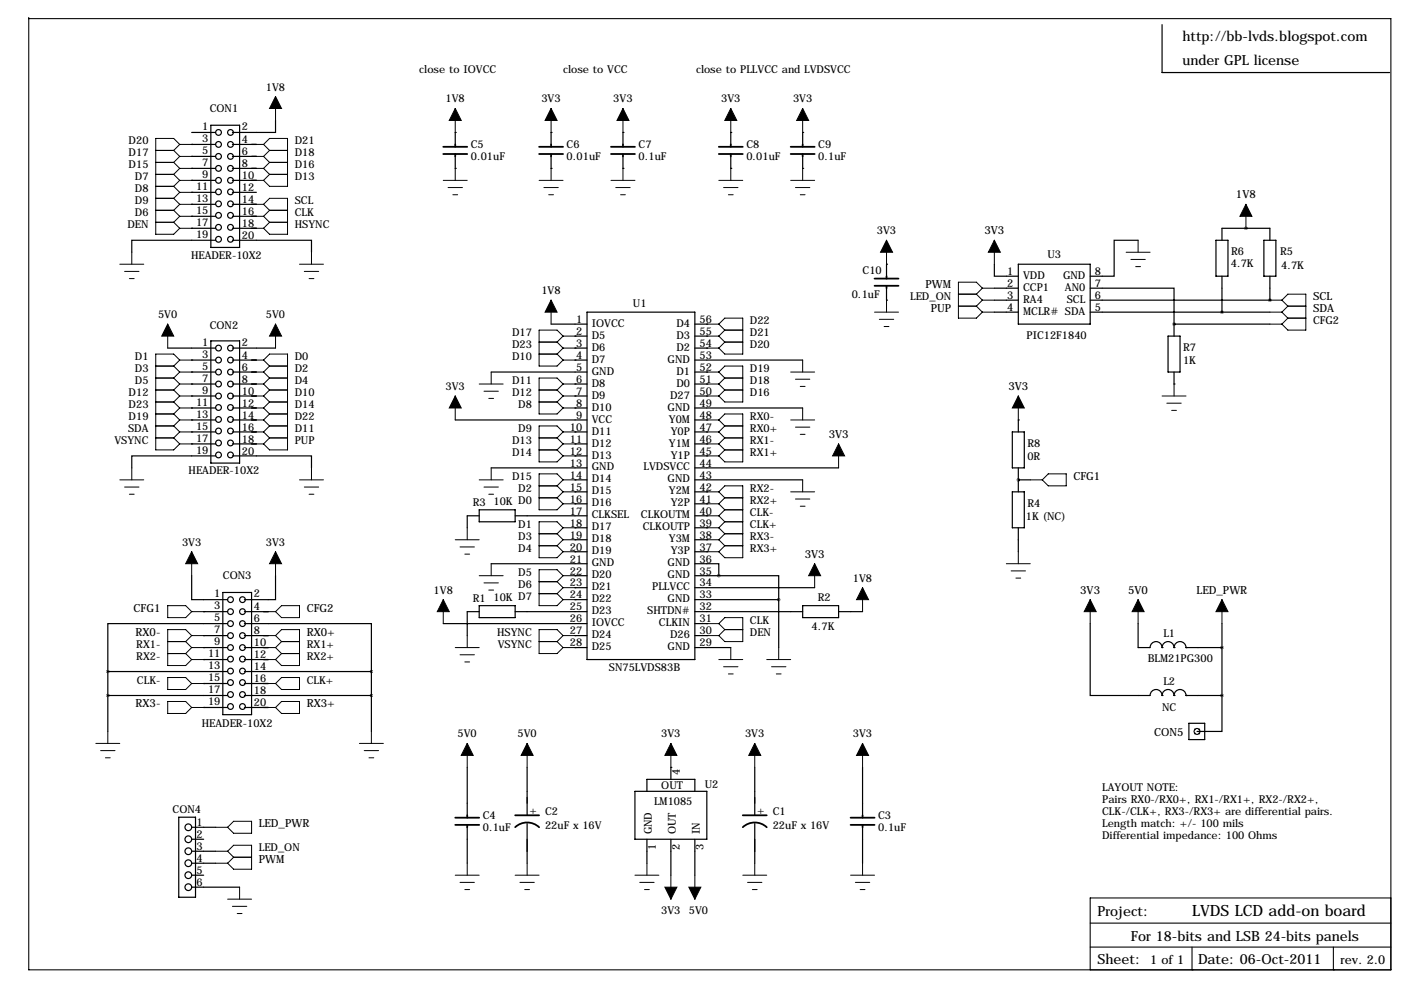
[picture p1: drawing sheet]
<svg xmlns="http://www.w3.org/2000/svg" width="297mm" height="211mm" viewBox="0 0 297 211" stroke-linecap="round" stroke-linejoin="round" font-family="sans-serif">
<path d="M6.1 3.7v201.9h288.8v-201.6h-288.8M231.1 195.7h63.8M294.9 190.4h-63.8v15.2M231.1 200.8h63.8M252.7 200.8v4.8M282.7 200.8v4.8" fill="none" stroke="#000" stroke-width=".23"/>
<g fill="none" stroke="#000" stroke-width=".25">
<path d="M246.4 5.2v10.2h48.2M40.6 30.6h.1M40.6 33.2h.1M40.6 35.7h.1M40.6 38.2h.1M40.6 28.1h5.1M40.6 30.6h5.1M40.6 33.2h5.1M40.6 35.7h5.1M40.6 38.2h5.1M44.7 26.6h6.1v25.9h-6.1zM49.3 30.6h5.1"/>
<path d="M49.3 33.2h5.1M49.3 35.7h5.1M49.3 38.2h5.1M58.4 25.5v2.6h-9.1M96.5 35.7h.1M96.5 28.1h.1M96.5 28.1v2.5M96.5 33.2v2.5M116.8 35.7h.1M116.8 28.1h.1M116.8 28.1v2.5M116.8 33.2v2.5"/>
<path d="M132.1 35.7h.1M132.1 28.1h.1M132.1 28.1v2.5M132.1 33.2v2.5M154.9 35.7h.1M154.9 28.1h.1M154.9 28.1v2.5M154.9 33.2v2.5M170.2 35.7h.1M170.2 28.1h.1M170.2 28.1v2.5M170.2 33.2v2.5"/>
<path d="M40.6 40.8h.1M40.6 43.3h.1M40.6 45.9h.1M40.6 48.4h.1M40.6 40.8h5.1M40.6 43.3h5.1M40.6 45.9h5.1M40.6 48.4h5.1M45.7 50.9h-17.8v2.6M49.3 50.9h16.7v2.6M49.3 40.8h5.1M49.3 43.3h5.1"/>
<path d="M49.3 45.9h5.1M49.3 48.4h5.1M188 56h.1M188 56v2.6M210.8 56v2.6h5.1M215.9 56h15.2v12.7h-15.2zM241.3 50.9h-5.1v7.7h-5.1M257.8 50.9h2.5v7.7h-2.5zM259.1 50.9v-2.5h10.1v2.5M259.1 58.6v7.6M264.2 48.4h.1M268 50.9h2.5v7.7h-2.5z"/>
<path d="M269.2 58.6v5M35.6 73.8h10.1M40.6 76.3h.1M40.6 78.9h.1M40.6 76.3h5.1M40.6 78.9h5.1M44.7 72.3h6.1v25.9h-6.1zM49.3 73.8h9.1M49.3 76.3h5.1M49.3 78.9h5.1M104.1 78.9h20.4M116.8 68.7h7.7"/>
<path d="M121.9 71.3h.1M121.9 73.8h.1M121.9 76.3h.1M121.9 71.3h2.6M121.9 73.8h2.6M121.9 76.3h2.6M124.5 66.2h22.8v73.6h-22.8zM147.3 68.7h2.6M147.3 71.3h2.6M147.3 73.8h2.6M147.3 76.3h22.9M147.3 78.9h2.6"/>
<path d="M149.9 68.7h.1M149.9 71.3h.1M149.9 73.8h.1M149.9 78.9h.1M188 63.6h.1M188 61.1v2.5M210.8 66.2h5.1M210.8 61.1h5.1M210.8 63.6h5.1M231.1 61.1h17.8v7.6M231.1 66.2h38.1M231.1 63.6h38.1"/>
<path d="M247.6 71.3h2.6v7.6h-2.6zM248.9 68.7h.1M248.9 68.7h20.3M248.9 68.7v2.6M248.9 78.9v2.5M269.2 63.6h.1M40.6 81.4h.1M40.6 84h.1M40.6 86.5h.1M40.6 89h.1M40.6 91.6h.1M40.6 94.1h.1"/>
<path d="M40.6 81.4h5.1M40.6 84h5.1M40.6 86.5h5.1M40.6 89h5.1M40.6 91.6h5.1M40.6 94.1h5.1M45.7 96.7h-17.8v2.5M49.3 96.7h16.7v2.5M49.3 81.4h5.1M49.3 84h5.1M49.3 86.5h5.1M49.3 89h5.1"/>
<path d="M49.3 91.6h5.1M49.3 94.1h5.1M96.5 89h28M104.1 99.2h20.4M121.9 81.4h.1M121.9 84h.1M121.9 86.5h.1M121.9 91.6h.1M121.9 94.1h.1M121.9 96.7h.1M121.9 81.4h2.6M121.9 84h2.6"/>
<path d="M121.9 86.5h2.6M121.9 91.6h2.6M121.9 94.1h2.6M121.9 96.7h2.6M147.3 81.4h2.6M147.3 84h2.6M147.3 86.5h22.9M147.3 89h2.6M147.3 91.6h2.6M147.3 94.1h2.6M147.3 96.7h2.6M147.3 99.2h30.5"/>
<path d="M149.9 81.4h.1M149.9 84h.1M149.9 89h.1M149.9 91.6h.1M149.9 94.1h.1M149.9 96.7h.1M214.6 91.6h2.6v7.6h-2.6zM215.9 89h.1M215.9 89v2.6M215.9 99.2v5.1M248.9 81.4h.1M101.6 109.4h-2.5v2.5"/>
<path d="M101.6 108.1h7.6v2.5h-7.6zM104.1 119.5h20.4M109.2 109.4h15.3M121.9 101.7h.1M121.9 104.3h.1M121.9 106.8h.1M121.9 111.9h.1M121.9 114.4h.1M121.9 117h.1M121.9 101.7h2.6M121.9 104.3h2.6M121.9 106.8h2.6"/>
<path d="M121.9 111.9h2.6M121.9 114.4h2.6M121.9 117h2.6M147.3 119.5h5.1v2.6M147.3 101.7h22.9M147.3 104.3h2.6M147.3 106.8h2.6M147.3 109.4h2.6M147.3 111.9h2.6M147.3 114.4h2.6M147.3 117h2.6M149.9 104.3h.1"/>
<path d="M149.9 106.8h.1M149.9 114.4h.1M149.9 117h.1M149.9 109.4h.1M149.9 111.9h.1M214.6 104.3h2.6v7.6h-2.6zM215.9 101.7h.1M215.9 101.7h2.5M215.9 111.9v5.1M40.6 122.1v5h7.7M43.2 139.8h.1M43.2 137.3h.1"/>
<path d="M43.2 134.8h.1M43.2 129.7h.1M43.2 139.8h5.1M43.2 129.7h5.1M43.2 134.8h5.1M43.2 137.3h5.1M47.2 125.6h6.1v25.9h-6.1zM48.3 132.2h-25.4v10.2M51.8 132.2h26.9v10.2M51.8 139.8h5.1M51.8 129.7h5.1M51.8 134.8h5.1"/>
<path d="M51.8 137.3h5.1M58.4 122.1v5h-6.6M94 132.2h30.5M101.6 129.7h-2.5v5.1M101.6 128.4h7.6v2.6h-7.6zM109.2 129.7h15.3M121.9 122.1h.1M121.9 124.6h.1M121.9 127.1h.1M121.9 134.8h.1M121.9 137.3h.1M121.9 122.1h2.6"/>
<path d="M121.9 124.6h2.6M121.9 127.1h2.6M121.9 134.8h2.6M121.9 137.3h2.6M147.3 122.1h5.1M147.3 124.6h25.4M147.3 127.1h17.8M147.3 129.7h22.9M147.3 132.2h2.6M147.3 134.8h2.6M147.3 137.3h7.6M149.9 134.8h.1"/>
<path d="M149.9 132.2h.1M152.4 122.1h12.7v5M165.1 127.1v10.2M170.2 128.4h7.6v2.6h-7.6zM177.8 129.7h5.1M231.1 132.2v15.3h12.7a1.27 1.27 0 0 1 1.3-1.3 1.27 1.27 0 0 1 1.3 1.3M241.3 132.2v5.1h2.5a1.27 1.27 0 0 1 1.3-1.3 1.27 1.27 0 0 1 1.3 1.3M246.4 137.3h.1M246.4 137.3a1.27 1.27 0 0 1 1.2-1.3 1.27 1.27 0 0 1 1.3 1.3M248.9 137.3h.1M248.9 137.3a1.27 1.27 0 0 1 1.3-1.3 1.27 1.27 0 0 1 1.3 1.3M251.5 137.3h.1"/>
<path d="M251.5 137.3h7.6M259.1 132.2v15.3M22.9 142.4h25.4M22.9 147.5h25.4M22.9 142.4v12.7M43.2 144.9h.1M43.2 150h.1M43.2 144.9h5.1M43.2 150h5.1M51.8 142.4h26.9M51.8 144.9h5.1M51.8 147.5h26.9"/>
<path d="M51.8 150h5.1M78.7 142.4v12.7M246.4 147.5h.1M246.4 147.5a1.27 1.27 0 0 1 1.2-1.3 1.27 1.27 0 0 1 1.3 1.3M248.9 147.5h.1M248.9 147.5a1.27 1.27 0 0 1 1.3-1.3 1.27 1.27 0 0 1 1.3 1.3M251.5 147.5h.1M251.5 147.5h7.6M252.1 153.4h3.3v3.4h-3.3zM259.1 147.5v7.6h-5.3M37.9 173.3h3.6v16.9h-3.6zM40.6 177.9h2.6"/>
<path d="M40.6 175.4h5.1M99.1 162.7v10.2M99.1 175.4v7.6M111.8 162.7v10.2M111.8 174.6v8.4M134.6 167.8h15.3v10.1h-15.3zM137.2 167.8v-2.6h10.1v2.6M137.2 177.9v5.1M142.2 162.7h.1M142.2 162.7v2.5M142.2 177.9v7.7M147.3 177.9v7.7"/>
<path d="M160 162.7v10.2M160 174.6v8.4M182.9 162.7v10.2M182.9 175.4v7.6M40.6 180.5h5.1M40.6 183h5.1M40.6 185.6h2.6M40.6 188.1h10.2"/>
<circle cx="46.3" cy="35.7" r=".61"/>
<circle cx="46.3" cy="33.2" r=".61"/>
<circle cx="46.3" cy="28.1" r=".61"/>
<circle cx="46.3" cy="38.2" r=".61"/>
<circle cx="46.3" cy="30.6" r=".61"/>
<circle cx="48.9" cy="35.7" r=".61"/>
<circle cx="48.9" cy="33.2" r=".61"/>
<circle cx="48.9" cy="28.1" r=".61"/>
<circle cx="48.9" cy="38.2" r=".61"/>
<circle cx="48.9" cy="30.6" r=".61"/>
<circle cx="46.3" cy="50.7" r=".61"/>
<circle cx="46.3" cy="48.2" r=".61"/>
<circle cx="46.3" cy="43.2" r=".61"/>
<circle cx="46.3" cy="45.7" r=".61"/>
<circle cx="46.3" cy="40.7" r=".61"/>
<circle cx="48.9" cy="50.7" r=".61"/>
<circle cx="48.9" cy="48.2" r=".61"/>
<circle cx="48.9" cy="43.2" r=".61"/>
<circle cx="48.9" cy="40.7" r=".61"/>
<circle cx="48.9" cy="45.7" r=".61"/>
<circle cx="46.3" cy="73.8" r=".61"/>
<circle cx="46.3" cy="76.3" r=".61"/>
<circle cx="46.3" cy="78.9" r=".61"/>
<circle cx="48.9" cy="73.8" r=".61"/>
<circle cx="48.9" cy="76.3" r=".61"/>
<circle cx="48.9" cy="78.9" r=".61"/>
<circle cx="46.3" cy="91.4" r=".61"/>
<circle cx="46.3" cy="86.4" r=".61"/>
<circle cx="46.3" cy="81.4" r=".61"/>
<circle cx="46.3" cy="93.9" r=".61"/>
<circle cx="46.3" cy="88.9" r=".61"/>
<circle cx="46.3" cy="84" r=".61"/>
<circle cx="46.3" cy="96.5" r=".61"/>
<circle cx="48.9" cy="81.4" r=".61"/>
<circle cx="48.9" cy="91.4" r=".61"/>
<circle cx="48.9" cy="86.4" r=".61"/>
<circle cx="48.9" cy="93.9" r=".61"/>
<circle cx="48.9" cy="88.9" r=".61"/>
<circle cx="48.9" cy="84" r=".61"/>
<circle cx="48.9" cy="96.5" r=".61"/>
<circle cx="48.9" cy="129.7" r=".61"/>
<circle cx="48.9" cy="127.1" r=".61"/>
<circle cx="48.9" cy="137.3" r=".61"/>
<circle cx="48.9" cy="132.2" r=".61"/>
<circle cx="48.9" cy="139.7" r=".61"/>
<circle cx="48.9" cy="134.8" r=".61"/>
<circle cx="51.4" cy="129.7" r=".61"/>
<circle cx="51.4" cy="127.1" r=".61"/>
<circle cx="51.4" cy="137.3" r=".61"/>
<circle cx="51.4" cy="132.2" r=".61"/>
<circle cx="51.4" cy="139.7" r=".61"/>
<circle cx="51.4" cy="134.8" r=".61"/>
<circle cx="48.9" cy="149.8" r=".61"/>
<circle cx="48.9" cy="142.3" r=".61"/>
<circle cx="48.9" cy="147.3" r=".61"/>
<circle cx="48.9" cy="144.7" r=".61"/>
<circle cx="51.4" cy="149.8" r=".61"/>
<circle cx="51.4" cy="147.3" r=".61"/>
<circle cx="51.4" cy="142.3" r=".61"/>
<circle cx="51.4" cy="144.7" r=".61"/>
<circle cx="39.9" cy="175.4" r=".71"/>
<circle cx="39.9" cy="177.9" r=".71"/>
<circle cx="39.9" cy="183" r=".71"/>
<circle cx="39.9" cy="188.1" r=".71"/>
<circle cx="39.9" cy="180.5" r=".71"/>
<circle cx="39.9" cy="185.6" r=".71"/>
</g>
<g fill="none" stroke="#000" stroke-width=".38">
<path d="M94 31.1h5.1M94 32.7h5.1M96.5 30.6v.5M96.5 32.7v.5M114.3 31.1h5.1M114.3 32.7h5.1M116.8 30.6v.5M116.8 32.7v.5M129.5 31.1h5.1M129.5 32.7h5.1M132.1 30.6v.5M132.1 32.7v.5"/>
<path d="M152.4 31.1h5.1M152.4 32.7h5.1M154.9 30.6v.5M154.9 32.7v.5M167.6 31.1h5.1M167.6 32.7h5.1M170.2 30.6v.5M170.2 32.7v.5M185.4 59.1h5.1M188 58.6v.5M185.4 60.6h5.1M188 60.6v.5"/>
<path d="M96.5 173.4h5.1M96.5 174.9h5.1M99.1 172.9v.5M99.1 174.9v.5M109.2 172.9h5.1M109.2 175.4a3.7 3.7 0 0 1 5.1 0M157.5 172.9h5.1M157.5 175.4a3.7 3.7 0 0 1 5.1 0M180.3 173.4h5.1M180.3 174.9h5.1M182.9 172.9v.5M182.9 174.9v.5"/>
</g>
<circle cx="253.8" cy="155.1" r=".1" fill="none" stroke="#000" stroke-width="1.3"/>
<g fill="none" stroke="#000" stroke-width=".21">
<path d="M33 31.9h3.8M33 34.4h3.8M33 37h3.8M33 39.5h3.8M36.8 31.9l1.3 1.3M36.8 34.4l1.3 1.3M36.8 37l1.3 1.2M36.8 39.5l1.3 1.3M38.1 30.6h2.5M38.1 30.6l-1.3 1.3M38.1 30.6l-1.3-1.2h-3.8v20.3h3.8l1.3-1.3M38.1 33.2h2.5"/>
<path d="M38.1 33.2l-1.3 1.2M38.1 35.7h2.5M38.1 35.7l-1.3 1.3M38.1 38.2h2.5M38.1 38.2l-1.3 1.3M53.3 30.6h2.6M53.3 33.2h2.6M53.3 35.7h2.6M53.3 38.2h2.6M55.9 30.6l1.2-1.2h3.9v10.1h-3.9l-1.2-1.3M55.9 30.6l1.2 1.3M55.9 33.2l1.2 1.2"/>
<path d="M55.9 35.7l1.2 1.3M57.1 31.9h3.9M57.1 34.4h3.9M57.1 37h3.9M57.1 31.9l-1.2 1.3M57.1 34.4l-1.2 1.3M57.1 37l-1.2 1.2M58.4 20.5v5M94 38.2h5.1M95 39.8h3M96.5 23v5.1M96.5 35.7v2.5"/>
<path d="M114.3 38.2h5.1M115.3 39.8h3.1M116.8 23v5.1M116.8 35.7v2.5M129.5 38.2h5.1M130.6 39.8h3M132.1 23v5.1M132.1 35.7v2.5M152.4 38.2h5.1M153.4 39.8h3.1M154.9 23v5.1M154.9 35.7v2.5"/>
<path d="M167.6 38.2h5.1M168.7 39.8h3M170.2 23v5.1M170.2 35.7v2.5M25.4 56h5.1M26.4 57.5h3.1M27.4 59.1h1M27.9 53.5v2.5M33 42.1h3.8M33 44.6h3.8M33 47.1h3.8M36.8 42.1l1.3 1.2"/>
<path d="M36.8 44.6l1.3 1.3M36.8 47.1l1.3 1.3M38.1 40.8h2.5M38.1 40.8l-1.3 1.3M38.1 43.3h2.5M38.1 43.3l-1.3 1.3M38.1 45.9h2.5M38.1 45.9l-1.3 1.2M38.1 48.4h2.5M53.3 43.3h2.6M53.3 45.9h2.6M53.3 48.4h2.6"/>
<path d="M55.9 43.3l1.2-1.2h3.9v7.6h-3.9l-1.2-1.3M55.9 43.3l1.2 1.3M55.9 45.9l1.2 1.2M57.1 44.6h3.9M57.1 47.1h3.9M57.1 44.6l-1.2 1.3M57.1 47.1l-1.2 1.3M63.5 56h5.1M64.5 57.5h3.1M65.5 59.1h1M66 53.5v2.5M96 41.3h1"/>
<path d="M116.3 41.3h1M131.6 41.3h1M154.4 41.3h1M169.7 41.3h1M188 50.9v5.1M210.8 50.9v5.1M238.8 53.5h5M239.8 55h3M240.8 56.5h1M241.3 50.9v2.6M264.2 43.3v5.1M33 77.6h3.8"/>
<path d="M35.6 68.7v5.1M36.8 77.6l1.3 1.3M38.1 76.3l-1.3-1.2h-3.8v20.3h3.8l1.3-1.3M38.1 76.3h2.5M38.1 76.3l-1.3 1.3M38.1 78.9h2.5M38.1 78.9l-1.3 1.3M53.3 76.3h2.6M53.3 78.9h2.6M55.9 76.3l1.2-1.2h3.9v20.3h-3.9l-1.2-1.3M55.9 76.3l1.2 1.3M55.9 78.9l1.2 1.3"/>
<path d="M57.1 77.6h3.9M57.1 77.6l-1.2 1.3M58.4 68.7v5.1M104.1 78.9v2.5M114.3 75.1h3.8M114.3 72.5h3.8M116.8 63.6v5.1M118.1 72.5l1.3 1.3M118.1 75.1l1.3 1.2M119.4 76.3h2.5M119.4 71.3l-1.3-1.3h-3.8v7.6h3.8l1.3-1.3M119.4 71.3h2.5"/>
<path d="M119.4 71.3l-1.3 1.2M119.4 73.8h2.5M119.4 73.8l-1.3 1.3M149.9 78.9h2.5M149.9 71.3h2.5M149.9 73.8h2.5M149.9 68.7h2.5M152.4 78.9l1.3-1.3h3.8v7.6h-3.8l-1.3-1.2M152.4 68.7l1.3-1.2h3.8v7.6h-3.8l-1.3-1.3M152.4 68.7l1.3 1.3M152.4 71.3l1.3 1.2M152.4 78.9l1.3 1.3"/>
<path d="M153.7 72.5h3.8M153.7 70h3.8M153.7 70l-1.3 1.3M153.7 72.5l-1.3 1.3M167.6 78.9h5.1M170.2 76.3v2.6M185.4 66.2h5.1M186.4 67.7h3.1M187.5 69.2h1M188 63.6v2.6M203.2 64.9h3.8M203.2 62.4h3.8"/>
<path d="M207 62.4l1.3 1.2M207 64.9l1.3 1.3M208.3 61.1l-1.3-1.3h-3.8v7.7h3.8l1.3-1.3M208.3 61.1l-1.3 1.3M208.3 63.6h2.5M208.3 66.2h2.5M208.3 61.1h2.5M208.3 63.6l-1.3 1.3M269.2 68.7h2.6M269.2 63.6h2.6M269.2 66.2h2.6M271.8 63.6l1.2-1.2h3.9v7.6h-3.9l-1.2-1.3"/>
<path d="M271.8 63.6l1.2 1.3M271.8 66.2l1.2 1.3M273 67.5h3.9M273 64.9h3.9M273 64.9l-1.2 1.3M273 67.5l-1.2 1.2M27.9 99.2v2.5M33 80.2h3.8M33 82.7h3.8M33 85.2h3.8M33 87.8h3.8M33 90.3h3.8"/>
<path d="M33 92.9h3.8M36.8 80.2l1.3 1.2M36.8 82.7l1.3 1.3M36.8 85.2l1.3 1.3M36.8 87.8l1.3 1.2M36.8 90.3l1.3 1.3M36.8 92.9l1.3 1.2M38.1 81.4h2.5M38.1 81.4l-1.3 1.3M38.1 84h2.5M38.1 84l-1.3 1.2M38.1 86.5h2.5"/>
<path d="M38.1 86.5l-1.3 1.3M38.1 89h2.5M38.1 89l-1.3 1.3M38.1 91.6h2.5M38.1 91.6l-1.3 1.3M38.1 94.1h2.5M53.3 81.4h2.6M53.3 84h2.6M53.3 86.5h2.6M53.3 89h2.6M53.3 91.6h2.6M53.3 94.1h2.6"/>
<path d="M55.9 81.4l1.2 1.3M55.9 84l1.2 1.2M55.9 86.5l1.2 1.3M55.9 89l1.2 1.3M55.9 91.6l1.2 1.3M57.1 80.2h3.9M57.1 82.7h3.9M57.1 80.2l-1.2 1.2M57.1 85.2h3.9M57.1 82.7l-1.2 1.3M57.1 87.8h3.9M57.1 85.2l-1.2 1.3"/>
<path d="M57.1 90.3h3.9M57.1 87.8l-1.2 1.2M57.1 92.9h3.9M57.1 90.3l-1.2 1.3M57.1 92.9l-1.2 1.2M66 99.2v2.5M96.5 84v5M101.6 81.4h5.1M102.6 82.9h3.1M103.6 84.5h1M104.1 99.2v2.5M114.3 82.7h3.8"/>
<path d="M114.3 85.2h3.8M114.3 92.9h3.8M114.3 95.4h3.8M118.1 82.7l1.3 1.3M118.1 85.2l1.3 1.3M118.1 92.9l1.3 1.2M118.1 95.4l1.3 1.3M119.4 81.4l-1.3-1.2h-3.8v7.6h3.8l1.3-1.3M119.4 81.4h2.5M119.4 84h2.5M119.4 86.5h2.5M119.4 91.6l-1.3-1.3h-3.8v7.6h3.8l1.3-1.2"/>
<path d="M119.4 91.6h2.5M119.4 94.1h2.5M119.4 81.4l-1.3 1.3M119.4 84l-1.3 1.2M119.4 91.6l-1.3 1.3M119.4 94.1l-1.3 1.3M119.4 96.7h2.5M149.9 81.4h2.5M149.9 84h2.5M149.9 89h2.5M149.9 91.6h2.5M149.9 94.1h2.5"/>
<path d="M149.9 96.7h2.5M152.4 89l1.3-1.2h3.8v10.1h-3.8l-1.3-1.2M152.4 81.4l1.3 1.3M152.4 89l1.3 1.3M152.4 91.6l1.3 1.3M152.4 94.1l1.3 1.3M153.7 80.2h3.8M153.7 82.7h3.8M153.7 90.3h3.8M153.7 92.9h3.8M153.7 95.4h3.8M153.7 80.2l-1.3 1.2"/>
<path d="M153.7 82.7l-1.3 1.3M153.7 90.3l-1.3 1.3M153.7 92.9l-1.3 1.2M153.7 95.4l-1.3 1.3M167.6 89h5.1M168.7 90.6h3M168.7 80.4h3M169.7 92.1h1M169.7 81.9h1M170.2 86.5v2.5M177.8 94.1v5.1M215.9 84v5"/>
<path d="M246.4 84h5.1M247.4 85.5h3M248.4 87h1M248.9 81.4v2.6M25.4 101.7h5.1M26.4 103.3h3.1M27.4 104.8h1M40.6 117v5.1M58.4 117v5.1M63.5 101.7h5.1M64.5 103.3h3.1M65.5 104.8h1"/>
<path d="M96.5 114.4h5.1M97.5 116h3.1M98.6 117.5h1M99.1 111.9v2.5M101.6 101.7h5.1M102.6 103.3h3.1M103.6 104.8h1M104.1 119.5v2.6M114.3 103h3.8M114.3 105.6h3.8M114.3 113.2h3.8M114.3 115.7h3.8"/>
<path d="M118.1 103l1.3 1.3M118.1 105.6l1.3 1.2M118.1 113.2l1.3 1.2M118.1 115.7l1.3 1.3M119.4 101.7h2.5M119.4 104.3h2.5M119.4 101.7l-1.3-1.2h-3.8v7.6h3.8l1.3-1.3M119.4 111.9l-1.3-1.3h-3.8v7.7h3.8l1.3-1.3M119.4 101.7l-1.3 1.3M119.4 104.3l-1.3 1.3M119.4 106.8h2.5M119.4 111.9h2.5"/>
<path d="M119.4 111.9l-1.3 1.3M119.4 114.4h2.5M119.4 114.4l-1.3 1.3M119.4 117h2.5M149.9 104.3h2.5M149.9 106.8h2.5M149.9 111.9h2.5M149.9 114.4h2.5M149.9 117h2.5M149.9 109.4h2.5M152.4 104.3l1.3-1.3h3.8v15.3h-3.8l-1.3-1.3M152.4 104.3l1.3 1.3"/>
<path d="M152.4 106.8l1.3 1.3M152.4 114.4l1.3 1.3M152.4 109.4l1.3 1.2M152.4 111.9l1.3 1.3M153.7 105.6h3.8M153.7 108.1h3.8M153.7 113.2h3.8M153.7 110.6h3.8M153.7 115.7h3.8M153.7 105.6l-1.3 1.2M153.7 113.2l-1.3 1.2M153.7 115.7l-1.3 1.3"/>
<path d="M153.7 108.1l-1.3 1.3M153.7 110.6l-1.3 1.3M167.6 104.3h5.1M168.7 105.8h3M169.7 107.3h1M170.2 101.7v2.6M172.7 119.5v5.1M213.4 119.5h5M215.9 117v2.5M218.4 101.7h2.6M222.2 100.5h3.9v2.5h-3.9l-1.2-1.3zM35.6 128.4h3.8l1.2 1.3-1.2 1.3h-3.8z"/>
<path d="M35.6 138.6h3.8M35.6 136h3.8M39.4 138.6l1.2 1.2M39.4 136l1.2 1.3M40.6 134.8l-1.2-1.3h-3.8v7.6h3.8l1.2-1.3M40.6 139.8h2.6M40.6 137.3h2.6M40.6 137.3l-1.2 1.3M40.6 134.8h2.6M40.6 134.8l-1.2 1.2M40.6 129.7h2.6M55.9 139.8h2.5"/>
<path d="M55.9 137.3h2.5M55.9 134.8h2.5M55.9 129.7h2.5M58.4 134.8l1.3-1.3h3.8v7.6h-3.8l-1.3-1.3M58.4 137.3l1.3 1.3M58.4 134.8l1.3 1.2M59.7 138.6h3.8M59.7 136h3.8M59.7 128.4h3.8v2.6h-3.8l-1.3-1.3zM59.7 136l-1.3 1.3M59.7 138.6l-1.3 1.2M94 127.1v5.1"/>
<path d="M96.5 137.3h5.1M97.5 138.8h3.1M99.1 134.8v2.5M101.6 122.1h5.1M102.6 123.6h3.1M103.6 125.1h1M114.3 136h3.8M114.3 123.3h3.8M114.3 125.9h3.8M118.1 123.3l1.3 1.3M118.1 125.9l1.3 1.2M118.1 136l1.3 1.3"/>
<path d="M119.4 134.8l-1.3-1.3h-3.8v5.1h3.8l1.3-1.3M119.4 137.3h2.5M119.4 122.1h2.5M119.4 122.1l-1.3-1.3h-3.8v7.6h3.8l1.3-1.3M119.4 122.1l-1.3 1.2M119.4 124.6h2.5M119.4 124.6l-1.3 1.3M119.4 127.1h2.5M119.4 134.8h2.5M119.4 134.8l-1.3 1.2M149.9 134.8h2.5M149.9 132.2h2.5"/>
<path d="M152.4 139.8h5.1M152.4 132.2l1.3-1.2h3.8v5h-3.8l-1.3-1.2M152.4 132.2l1.3 1.3M153.7 133.5h3.8M153.7 133.5l-1.3 1.3M154.9 137.3v2.5M162.6 139.8h5M165.1 137.3v2.5M182.9 124.6v5.1M214.4 121h3M215.4 122.6h1M231.1 127.1v5.1"/>
<path d="M241.3 127.1v5.1M259.1 127.1v5.1M20.3 157.6h5.1M21.3 159.1h3.1M22.9 155.1v2.5M35.6 143.7h3.8l1.2 1.2-1.2 1.3h-3.8zM35.6 148.7h3.8l1.2 1.3-1.2 1.3h-3.8zM40.6 144.9h2.6M40.6 150h2.6M55.9 144.9h2.5M55.9 150h2.5M58.4 150l1.3-1.3h3.8v2.6h-3.8z"/>
<path d="M59.7 143.7h3.8v2.5h-3.8l-1.3-1.3zM76.2 157.6h5.1M77.2 159.1h3.1M78.7 155.1v2.5M98.6 140.3h1M99.1 157.6v5.1M111.8 157.6v5.1M142.2 157.6v5.1M153.4 141.4h3.1M154.4 142.9h1M160 157.6v5.1M163.6 141.4h3"/>
<path d="M164.6 142.9h1M182.9 157.6v5.1M22.4 160.7h1M45.7 175.4h2.6M49.5 174.1h3.8v2.6h-3.8l-1.2-1.3zM78.2 160.7h1M45.7 180.5h2.6M45.7 183h2.6M48.3 180.5l1.2-1.3h3.8v5.1h-3.8l-1.2-1.3M48.3 180.5l1.2 1.3M48.3 190.6h5M49.3 192.2h3"/>
<path d="M49.5 181.8l-1.2 1.2M49.5 181.8h3.8M50.3 193.7h1M50.8 188.1v2.5M96.5 185.6h5.1M97.5 187.1h3.1M98.6 188.6h1M99.1 183v2.6M109.2 185.6h5.1M110.2 187.1h3.1M111.3 188.6h1M111.8 183v2.6"/>
<path d="M134.6 185.6h5.1M135.6 187.1h3.1M136.7 188.6h1M137.2 183v2.6M142.2 185.6v5M147.3 185.6v5M157.5 185.6h5.1M158.5 187.1h3M159.5 188.6h1M160 183v2.6M180.3 185.6h5.1M181.4 187.1h3"/>
<path d="M182.4 188.6h1M182.9 183v2.6"/>
</g>
<g fill="#000" stroke="#000" stroke-width=".21">
<path d="M58.4 20.5l1.3 2.5h-2.6zM96.5 23l1.3 2.5h-2.6zM116.8 23l1.3 2.5h-2.5zM132.1 23l1.2 2.5h-2.5zM154.9 23l1.3 2.5h-2.5zM170.2 23l1.2 2.5h-2.5zM188 50.9l1.2 2.6h-2.5zM210.8 50.9l1.3 2.6h-2.6zM264.2 43.3l1.2 2.6h-2.5zM35.6 68.7l1.2 2.6h-2.5zM58.4 68.7l1.3 2.6h-2.6zM116.8 63.6l1.3 2.6h-2.5z"/>
<path d="M96.5 84l1.3 2.5h-2.6zM177.8 94.1l1.3 2.6h-2.6zM215.9 84l1.3 2.5h-2.6zM40.6 117l1.3 2.5h-2.5zM58.4 117l1.3 2.5h-2.6zM172.7 119.5l1.3 2.6h-2.6zM94 127.1l1.2 2.6h-2.5zM182.9 124.6l1.2 2.5h-2.5zM231.1 127.1l1.3 2.6h-2.5zM241.3 127.1l1.3 2.6h-2.6zM259.1 127.1l1.2 2.6h-2.5zM99.1 157.6l1.2 2.6h-2.5z"/>
<path d="M111.8 157.6l1.2 2.6h-2.5zM142.2 157.6l1.3 2.6h-2.5zM160 157.6l1.3 2.6h-2.6zM182.9 157.6l1.2 2.6h-2.5zM141 188.1h2.5l-1.3 2.5zM146 188.1h2.6l-1.3 2.5z"/>
</g>
<path d="M269.2 63.6a.05 .05 0 0 0 .1 0 .05 .05 0 0 0-.1 0zM264.1 48.4a.05 .05 0 0 0 .1 0 .05 .05 0 0 0-.1 0zM22.8 142.4a.05 .05 0 0 0 .1 0 .05 .05 0 0 0-.1 0zM78.7 142.4a.05 .05 0 0 0 .1 0 .05 .05 0 0 0-.1 0zM78.7 147.5a.05 .05 0 0 0 .1 0 .05 .05 0 0 0-.1 0zM22.8 147.5a.05 .05 0 0 0 .1 0 .05 .05 0 0 0-.1 0z" fill="#000" stroke="#000" stroke-width=".63"/>
<text font-size="3.3" x="252.7" y="194.2">LVDS LCD add-on board</text>
<g font-size="3">
<text x="250.7" y="8.8">http://bb-lvds.blogspot.com</text>
<text x="250.7" y="13.9">under GPL license</text>
<text x="232.7" y="194.2">Project:</text>
<text x="239.8" y="199.5">For 18-bits and LSB 24-bits panels</text>
<text x="232.7" y="204.4">Sheet:</text>
<text x="254" y="204.4">Date: 06-Oct-2011</text>
</g>
<g font-size="2.6">
<text x="243.8" y="204.4">1 of 1</text>
<text x="284.2" y="204.4">rev. 2.0</text>
</g>
<g font-size="2.4">
<text x="262.1" y="42.1">1V8</text>
<text x="208.7" y="49.7">3V3</text>
<text x="196.2" y="61.1">PWM</text>
<text x="278.4" y="63.6">SCL</text>
<text x="197.3" y="66.2">PUP</text>
<text x="278.4" y="66.2">SDA</text>
<text x="213.8" y="82.7">3V3</text>
<text x="175.7" y="92.9">3V3</text>
<text x="227.6" y="101.7">CFG1</text>
<text x="170.6" y="118.3">3V3</text>
<text x="229" y="125.9">3V3</text>
<text x="239.2" y="125.9">5V0</text>
<text x="253.7" y="125.9">LED_PWR</text>
<text x="28.3" y="129.7">CFG1</text>
<text x="65" y="129.7">CFG2</text>
<text x="28.7" y="134.8">RX0-</text>
<text x="65" y="134.8">RX0+</text>
<text x="28.7" y="150">RX3-</text>
<text x="65" y="150">RX3+</text>
<text x="244.7" y="156">CON5</text>
<text x="54.9" y="175.4">LED_PWR</text>
<text x="54.9" y="183">PWM</text>
</g>
<g font-size="2.3">
<text x="88.9" y="15.4">close to IOVCC</text>
<text x="119.4" y="15.4">close to VCC</text>
<text x="147.6" y="15.4">close to PLLVCC and LVDSVCC</text>
<text x="44.5" y="23.8">CON1</text>
<text x="56.4" y="19.2">1V8</text>
<text x="94.5" y="21.7">1V8</text>
<text x="114.8" y="21.7">3V3</text>
<text x="130" y="21.7">3V3</text>
<text x="152.9" y="21.7">3V3</text>
<text x="168.1" y="21.7">3V3</text>
<text x="42.9" y="27.6">1</text>
<text x="51.3" y="27.6">2</text>
<text x="27.3" y="30.6">D20</text>
<text x="27.3" y="33.2">D17</text>
<text x="27.3" y="35.7">D15</text>
<text x="42.9" y="30.1">3</text>
<text x="42.9" y="32.7">5</text>
<text x="42.9" y="35.2">7</text>
<text x="51.3" y="30.4">4</text>
<text x="51.3" y="32.9">6</text>
<text x="51.3" y="35.4">8</text>
<text x="62.5" y="30.6">D21</text>
<text x="62.5" y="33.2">D18</text>
<text x="62.5" y="35.7">D16</text>
<text x="99.8" y="31.4">C5</text>
<text x="99.8" y="34">0.01uF</text>
<text x="120.1" y="31.4">C6</text>
<text x="120.1" y="34">0.01uF</text>
<text x="135.4" y="31.4">C7</text>
<text x="135.4" y="34">0.1uF</text>
<text x="158.2" y="31.4">C8</text>
<text x="158.2" y="34">0.01uF</text>
<text x="173.5" y="31.4">C9</text>
<text x="173.5" y="34">0.1uF</text>
<text x="28.6" y="38.2">D7</text>
<text x="28.6" y="40.8">D8</text>
<text x="41.6" y="40.3">11</text>
<text x="42.9" y="37.7">9</text>
<text x="51.3" y="38">10</text>
<text x="51.3" y="40.5">12</text>
<text x="62.5" y="38.2">D13</text>
<text x="28.6" y="43.3">D9</text>
<text x="28.6" y="45.9">D6</text>
<text x="41.6" y="42.8">13</text>
<text x="41.6" y="45.4">15</text>
<text x="41.6" y="47.9">17</text>
<text x="51.3" y="43.1">14</text>
<text x="51.3" y="45.6">16</text>
<text x="62.5" y="43.3">SCL</text>
<text x="62.5" y="45.9">CLK</text>
<text x="27" y="48.4">DEN</text>
<text x="41.6" y="50.4">19</text>
<text x="51.3" y="48.1">18</text>
<text x="51.3" y="50.7">20</text>
<text x="62.5" y="48.4">HSYNC</text>
<text x="185.9" y="49.7">3V3</text>
<text x="40.5" y="54.8">HEADER-10X2</text>
<text x="182.9" y="58.1">C10</text>
<text x="213.6" y="58.3">1</text>
<text x="216.9" y="59.1">VDD</text>
<text x="222.1" y="54.8">U3</text>
<text x="225.4" y="59.1">GND</text>
<text x="232.2" y="58.3">8</text>
<text x="261" y="56.6">4.7K</text>
<text x="261" y="54.1">R6</text>
<text x="271.4" y="54.1">R5</text>
<text x="271.6" y="57.1">4.7K</text>
<text x="114.8" y="62.4">1V8</text>
<text x="134.2" y="65.2">U1</text>
<text x="180.6" y="63.2">0.1uF</text>
<text x="193" y="63.6">LED_ON</text>
<text x="213.6" y="60.8">2</text>
<text x="213.6" y="63.4">3</text>
<text x="213.6" y="65.9">4</text>
<text x="216.9" y="61.7">CCP1</text>
<text x="216.9" y="64.2">RA4</text>
<text x="225.8" y="61.7">AN0</text>
<text x="226.2" y="64.2">SCL</text>
<text x="232.2" y="65.9">5</text>
<text x="232.2" y="63.4">6</text>
<text x="232.2" y="60.8">7</text>
<text x="33.5" y="67.5">5V0</text>
<text x="44.5" y="69.7">CON2</text>
<text x="56.4" y="67.5">5V0</text>
<text x="108.6" y="71.3">D17</text>
<text x="122.1" y="68.5">1</text>
<text x="122.1" y="71">2</text>
<text x="125.5" y="69.3">IOVCC</text>
<text x="125.5" y="71.8">D5</text>
<text x="143.4" y="69.3">D4</text>
<text x="143.4" y="71.8">D3</text>
<text x="148.3" y="68.5">56</text>
<text x="148.3" y="71">55</text>
<text x="159" y="68.7">D22</text>
<text x="159" y="71.3">D21</text>
<text x="216.9" y="66.7">MCLR# SDA</text>
<text x="217.6" y="71.9">PIC12F1840</text>
<text x="278.4" y="68.7">CFG2</text>
<text x="28.6" y="76.3">D1</text>
<text x="42.9" y="73.3">1</text>
<text x="42.9" y="75.8">3</text>
<text x="51.3" y="73.3">2</text>
<text x="51.3" y="76.1">4</text>
<text x="62.5" y="76.3">D0</text>
<text x="108.6" y="73.8">D23</text>
<text x="108.6" y="76.3">D10</text>
<text x="122.1" y="73.5">3</text>
<text x="122.1" y="76.1">4</text>
<text x="125.5" y="74.4">D6</text>
<text x="125.5" y="76.9">D7</text>
<text x="141.6" y="76.9">GND</text>
<text x="143.4" y="74.4">D2</text>
<text x="148.3" y="73.5">54</text>
<text x="148.3" y="76.1">53</text>
<text x="159" y="73.8">D20</text>
<text x="250.8" y="74.4">R7</text>
<text x="250.8" y="77.1">1K</text>
<text x="27.3" y="84">D12</text>
<text x="28.6" y="78.9">D3</text>
<text x="28.6" y="81.4">D5</text>
<text x="42.9" y="78.4">5</text>
<text x="42.9" y="80.9">7</text>
<text x="42.9" y="83.5">9</text>
<text x="51.3" y="78.6">6</text>
<text x="51.3" y="81.2">8</text>
<text x="51.3" y="83.7">10</text>
<text x="62.5" y="78.9">D2</text>
<text x="62.5" y="81.4">D4</text>
<text x="62.5" y="84">D10</text>
<text x="94.5" y="82.7">3V3</text>
<text x="108.6" y="81.4">D11</text>
<text x="108.6" y="84">D12</text>
<text x="122.1" y="78.6">5</text>
<text x="122.1" y="81.2">6</text>
<text x="122.1" y="83.7">7</text>
<text x="125.5" y="79.4">GND</text>
<text x="125.5" y="82">D8</text>
<text x="143.4" y="79.4">D1</text>
<text x="143.4" y="82">D0</text>
<text x="148.3" y="78.6">52</text>
<text x="148.3" y="81.2">51</text>
<text x="148.3" y="83.7">50</text>
<text x="159" y="78.9">D19</text>
<text x="159" y="81.4">D18</text>
<text x="159" y="84">D16</text>
<text x="27.3" y="86.5">D23</text>
<text x="27.3" y="89">D19</text>
<text x="41.6" y="86">11</text>
<text x="41.6" y="88.5">13</text>
<text x="51.3" y="86.2">12</text>
<text x="51.3" y="88.8">14</text>
<text x="62.5" y="86.5">D14</text>
<text x="62.5" y="89">D22</text>
<text x="109.9" y="86.5">D8</text>
<text x="122.1" y="86.2">8</text>
<text x="122.1" y="88.8">9</text>
<text x="125.5" y="84.5">D9</text>
<text x="125.5" y="87.1">D10</text>
<text x="125.5" y="89.6">VCC</text>
<text x="141.6" y="87.1">GND</text>
<text x="141.8" y="89.6">Y0M</text>
<text x="142.1" y="84.5">D27</text>
<text x="148.3" y="86.2">49</text>
<text x="148.3" y="88.8">48</text>
<text x="159" y="89">RX0-</text>
<text x="24.3" y="94.1">VSYNC</text>
<text x="27.1" y="91.6">SDA</text>
<text x="41.6" y="91.1">15</text>
<text x="41.6" y="93.6">17</text>
<text x="51.3" y="91.3">16</text>
<text x="51.3" y="93.9">18</text>
<text x="62.5" y="91.6">D11</text>
<text x="62.5" y="94.1">PUP</text>
<text x="108.6" y="94.1">D13</text>
<text x="109.9" y="91.6">D9</text>
<text x="120.8" y="91.3">10</text>
<text x="120.8" y="93.9">11</text>
<text x="125.5" y="92.1">D11</text>
<text x="125.5" y="94.7">D12</text>
<text x="141.8" y="94.7">Y1M</text>
<text x="142.2" y="92.1">Y0P</text>
<text x="148.3" y="91.3">47</text>
<text x="148.3" y="93.9">46</text>
<text x="159" y="91.6">RX0+</text>
<text x="159" y="94.1">RX1-</text>
<text x="217.8" y="94.7">R8</text>
<text x="40" y="100.6">HEADER-10X2</text>
<text x="41.6" y="96.2">19</text>
<text x="51.3" y="96.4">20</text>
<text x="108.6" y="96.7">D14</text>
<text x="108.6" y="101.7">D15</text>
<text x="120.8" y="96.4">12</text>
<text x="120.8" y="98.9">13</text>
<text x="120.8" y="101.5">14</text>
<text x="125.5" y="97.2">D13</text>
<text x="125.5" y="99.8">GND</text>
<text x="136.4" y="99.8">LVDSVCC</text>
<text x="142.2" y="97.2">Y1P</text>
<text x="148.3" y="96.4">45</text>
<text x="148.3" y="98.9">44</text>
<text x="148.3" y="101.5">43</text>
<text x="159" y="96.7">RX1+</text>
<text x="217.8" y="97.5">0R</text>
<text x="100.2" y="107.3">R3</text>
<text x="104.6" y="107.1">10K D0</text>
<text x="109.9" y="104.3">D2</text>
<text x="120.8" y="104">15</text>
<text x="120.8" y="106.6">16</text>
<text x="125.5" y="102.3">D14</text>
<text x="125.5" y="104.8">D15</text>
<text x="125.5" y="107.4">D16</text>
<text x="141.6" y="102.3">GND</text>
<text x="141.8" y="104.8">Y2M</text>
<text x="142.2" y="107.4">Y2P</text>
<text x="148.3" y="104">42</text>
<text x="148.3" y="106.6">41</text>
<text x="159" y="104.3">RX2-</text>
<text x="159" y="106.8">RX2+</text>
<text x="217.8" y="107.4">R4</text>
<text x="109.9" y="111.9">D1</text>
<text x="120.8" y="109.1">17</text>
<text x="120.8" y="111.6">18</text>
<text x="125.5" y="109.9">CLKSEL</text>
<text x="125.5" y="112.5">D17</text>
<text x="135.9" y="109.9">CLKOUTM</text>
<text x="136.3" y="112.5">CLKOUTP</text>
<text x="148.3" y="109.1">40</text>
<text x="148.3" y="111.6">39</text>
<text x="159" y="109.4">CLK-</text>
<text x="159" y="111.9">CLK+</text>
<text x="217.5" y="110.2">1K (NC)</text>
<text x="38.6" y="115.7">3V3</text>
<text x="56.4" y="115.7">3V3</text>
<text x="109.9" y="114.4">D3</text>
<text x="109.9" y="117">D4</text>
<text x="120.8" y="114.2">19</text>
<text x="120.8" y="116.7">20</text>
<text x="120.8" y="119.3">21</text>
<text x="125.5" y="115">D18</text>
<text x="125.5" y="117.5">D19</text>
<text x="141.8" y="115">Y3M</text>
<text x="142.2" y="117.5">Y3P</text>
<text x="148.3" y="114.2">38</text>
<text x="148.3" y="116.7">37</text>
<text x="148.3" y="119.3">36</text>
<text x="159" y="114.4">RX3-</text>
<text x="159" y="117">RX3+</text>
<text x="47.3" y="122.8">CON3</text>
<text x="91.9" y="125.9">1V8</text>
<text x="109.9" y="122.1">D5</text>
<text x="109.9" y="124.6">D6</text>
<text x="120.8" y="121.8">22</text>
<text x="120.8" y="124.3">23</text>
<text x="125.5" y="120.1">GND</text>
<text x="125.5" y="122.6">D20</text>
<text x="125.5" y="125.2">D21</text>
<text x="138.3" y="125.2">PLLVCC</text>
<text x="141.6" y="120.1">GND</text>
<text x="141.6" y="122.6">GND</text>
<text x="148.3" y="121.8">35</text>
<text x="148.3" y="124.3">34</text>
<text x="180.8" y="123.3">1V8</text>
<text x="45.4" y="126.6">1</text>
<text x="45.4" y="129.2">3</text>
<text x="45.4" y="131.7">5</text>
<text x="53.8" y="126.6">2</text>
<text x="53.8" y="129.4">4</text>
<text x="53.8" y="132">6</text>
<text x="100.2" y="127.6">R1</text>
<text x="104.6" y="127.4">10K D7</text>
<text x="120.8" y="126.9">24</text>
<text x="120.8" y="129.4">25</text>
<text x="120.8" y="132">26</text>
<text x="125.5" y="127.7">D22</text>
<text x="125.5" y="130.2">D23</text>
<text x="137.2" y="130.2">SHTDN#</text>
<text x="141.6" y="127.7">GND</text>
<text x="148.3" y="126.9">33</text>
<text x="148.3" y="129.4">32</text>
<text x="148.3" y="132">31</text>
<text x="173.4" y="127.4">R2</text>
<text x="28.9" y="137.3">RX1-</text>
<text x="45.4" y="134.3">7</text>
<text x="45.4" y="136.8">9</text>
<text x="53.8" y="134.5">8</text>
<text x="53.8" y="137">10</text>
<text x="65" y="137.3">RX1+</text>
<text x="105.4" y="134.8">HSYNC</text>
<text x="105.5" y="137.3">VSYNC</text>
<text x="120.8" y="134.5">27</text>
<text x="120.8" y="137">28</text>
<text x="125.5" y="132.8">IOVCC</text>
<text x="125.5" y="135.3">D24</text>
<text x="125.5" y="137.9">D25</text>
<text x="139.7" y="132.8">CLKIN</text>
<text x="141.6" y="137.9">GND</text>
<text x="142.1" y="135.3">D26</text>
<text x="148.3" y="134.5">30</text>
<text x="148.3" y="137">29</text>
<text x="159" y="134.8">DEN</text>
<text x="159" y="132.2">CLK</text>
<text x="172.1" y="133.5">4.7K</text>
<text x="246.7" y="135">L1</text>
<text x="28.9" y="139.8">RX2-</text>
<text x="44.1" y="139.3">11</text>
<text x="44.1" y="141.9">13</text>
<text x="53.8" y="139.6">12</text>
<text x="53.8" y="142.1">14</text>
<text x="65" y="139.8">RX2+</text>
<text x="129.1" y="142.2">SN75LVDS83B</text>
<text x="243.3" y="140.4">BLM21PG300</text>
<text x="29" y="144.9">CLK-</text>
<text x="44.1" y="144.4">15</text>
<text x="44.1" y="147">17</text>
<text x="44.1" y="149.5">19</text>
<text x="53.8" y="144.7">16</text>
<text x="53.8" y="147.2">18</text>
<text x="53.8" y="149.7">20</text>
<text x="65" y="144.9">CLK+</text>
<text x="246.7" y="145.2">L2</text>
<text x="42.8" y="154.2">HEADER-10X2</text>
<text x="246.4" y="150.9">NC</text>
<text x="97" y="156.4">5V0</text>
<text x="109.7" y="156.4">5V0</text>
<text x="140.2" y="156.4">3V3</text>
<text x="158" y="156.4">3V3</text>
<text x="180.8" y="156.4">3V3</text>
<text x="140.2" y="167.3">OUT</text>
<text x="144.1" y="164.2" transform="rotate(-90 144.1 164.2)">4</text>
<text x="149.4" y="167">U2</text>
<text x="233.7" y="167.8">LAYOUT NOTE:</text>
<text x="36.6" y="172.4">CON4</text>
<text x="102.4" y="173.6">C4</text>
<text x="112.3" y="172.6">+ C2</text>
<text x="138.7" y="170.7">LM1085</text>
<text x="160.5" y="172.6">+ C1</text>
<text x="186.2" y="173.6">C3</text>
<text x="233.7" y="170.3">Pairs RX0-/RX0+, RX1-/RX1+, RX2-/RX2+,</text>
<text x="233.7" y="172.9">CLK-/CLK+, RX3-/RX3+ are differential pairs.</text>
<text x="41.7" y="175.1">1</text>
<text x="41.7" y="177.7">2</text>
<text x="102.4" y="176.3">0.1uF</text>
<text x="115.6" y="175.7">22uF x 16V</text>
<text x="138.2" y="176.9" transform="rotate(-90 138.2 176.9)">GND</text>
<text x="143.3" y="176.9" transform="rotate(-90 143.3 176.9)">OUT</text>
<text x="148.4" y="176.9" transform="rotate(-90 148.4 176.9)">IN</text>
<text x="163.8" y="175.7">22uF x 16V</text>
<text x="186.2" y="176.3">0.1uF</text>
<text x="233.7" y="175.4">Length match: +/- 100 mils</text>
<text x="233.7" y="177.9">Differential impedance: 100 Ohms</text>
<text x="41.7" y="180.2">3</text>
<text x="41.7" y="182.8">4</text>
<text x="41.7" y="185.3">5</text>
<text x="54.9" y="180.5">LED_ON</text>
<text x="139" y="180.3" transform="rotate(-90 139 180.3)">1</text>
<text x="144.1" y="180.3" transform="rotate(-90 144.1 180.3)">2</text>
<text x="149.2" y="180.3" transform="rotate(-90 149.2 180.3)">3</text>
<text x="41.7" y="187.8">6</text>
<text x="140.2" y="193.7">3V3</text>
<text x="146" y="193.7">5V0</text>
</g>
</svg>
